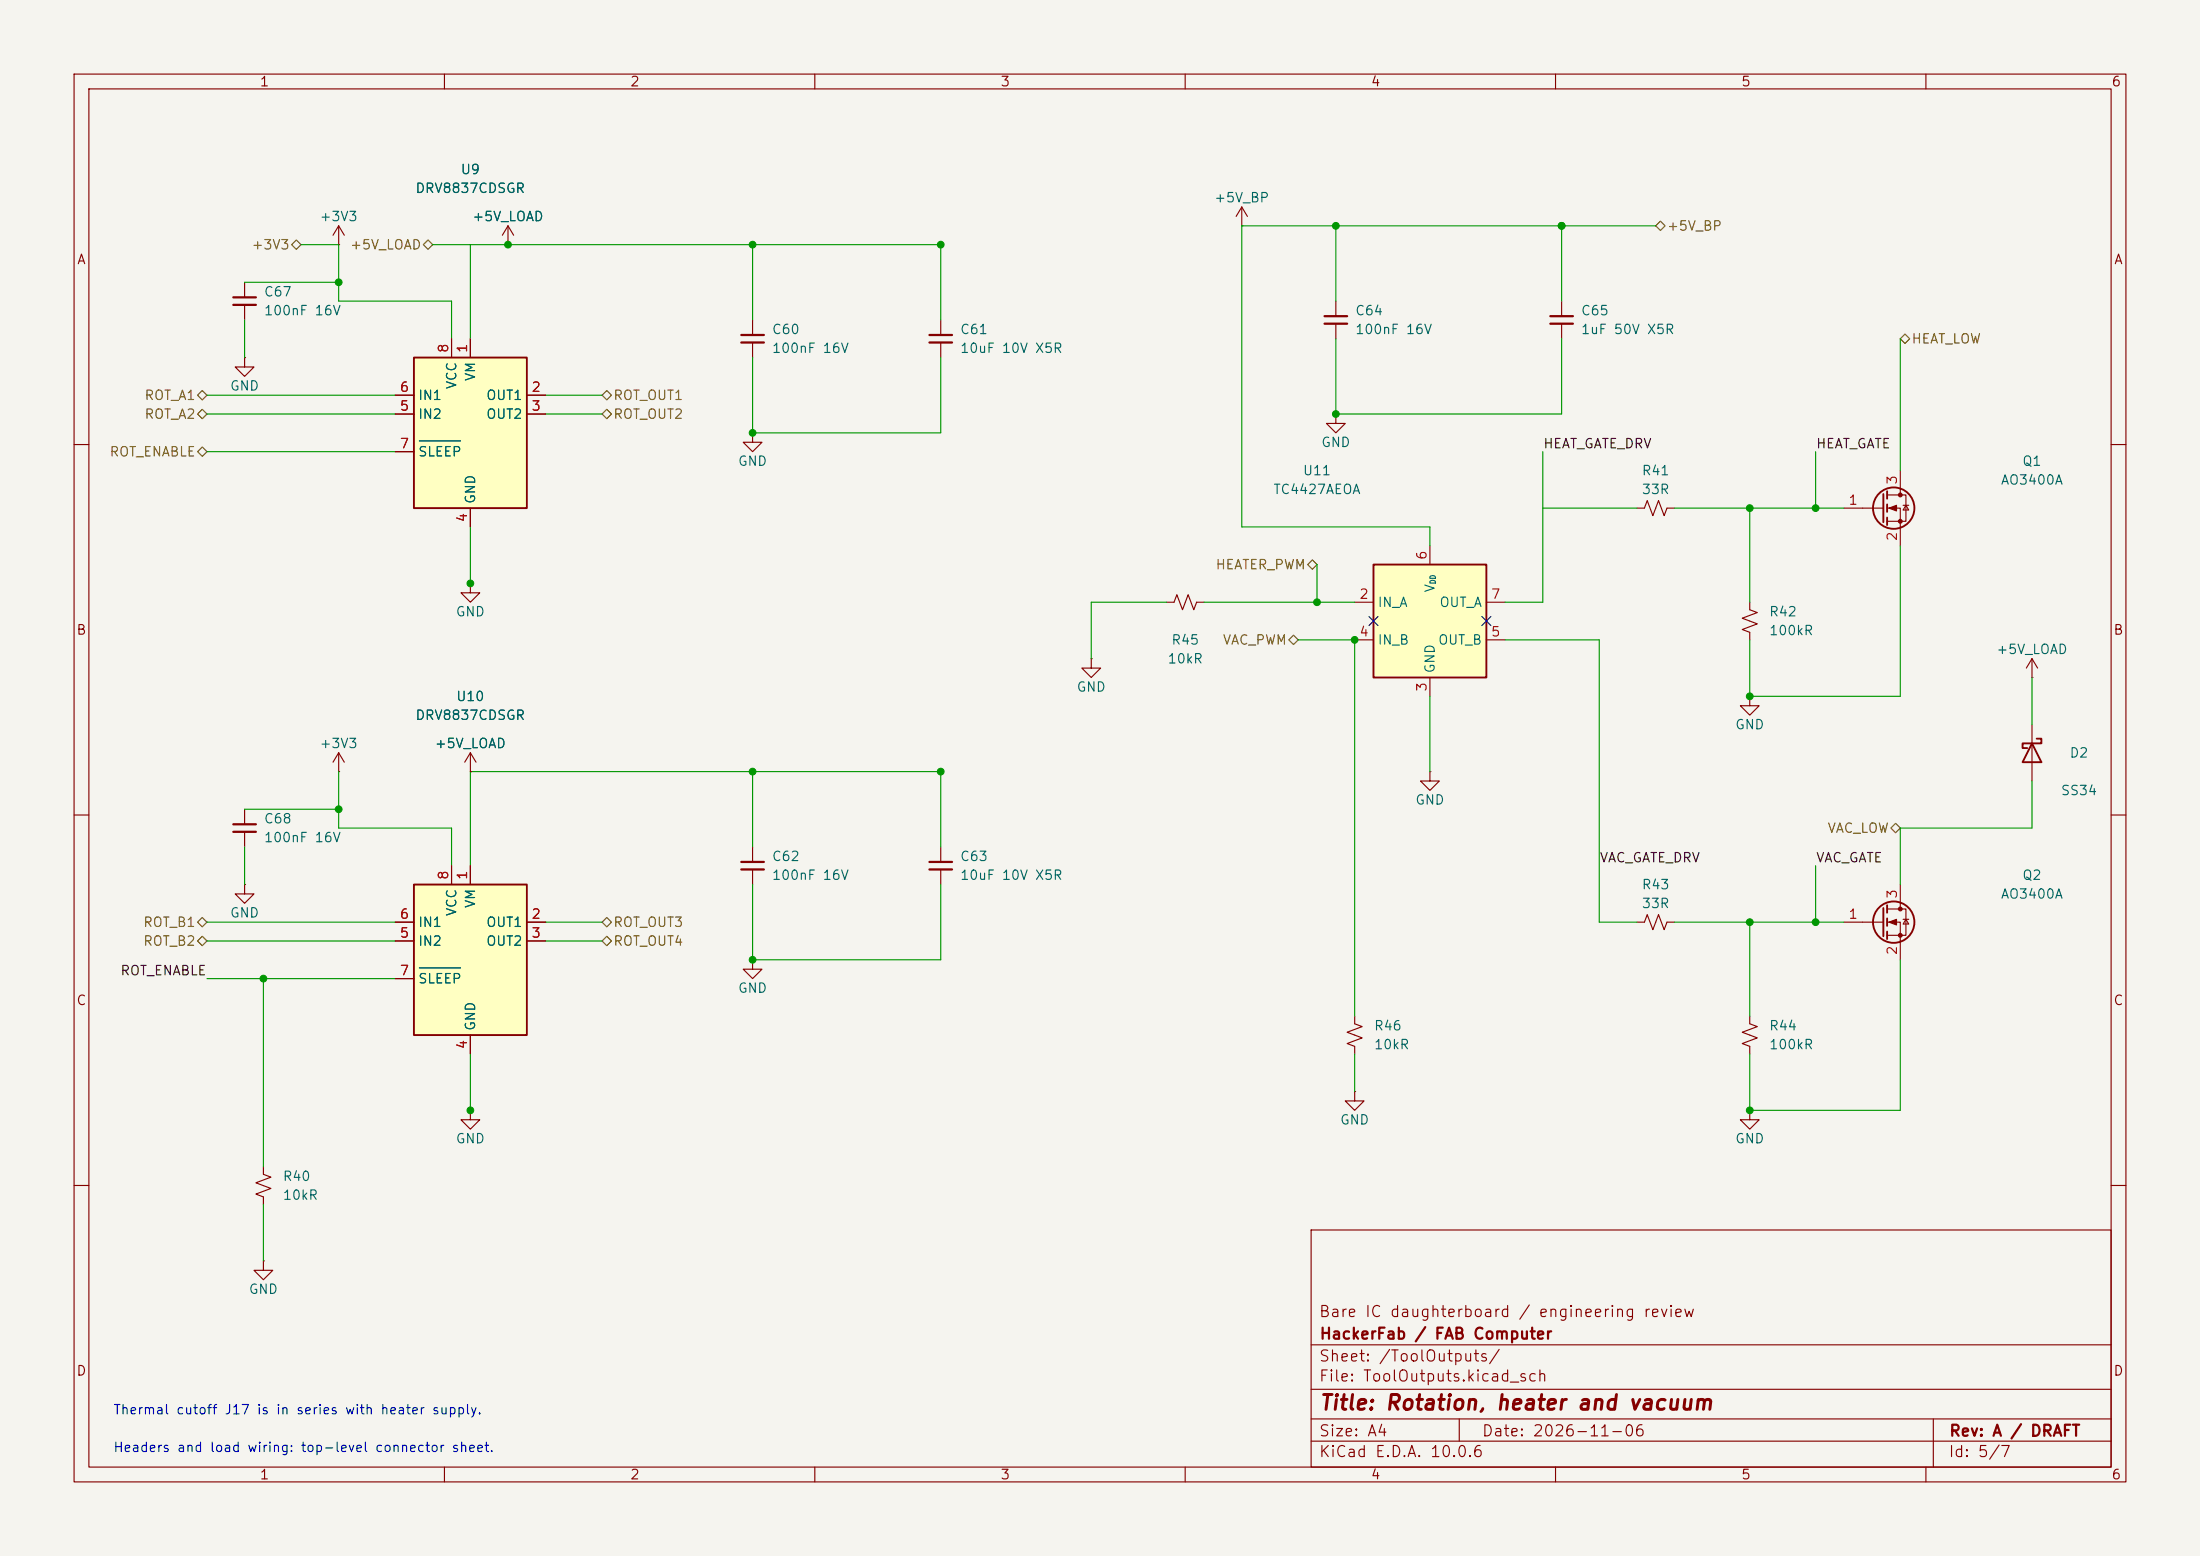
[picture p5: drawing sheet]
<svg xmlns="http://www.w3.org/2000/svg" width="297mm" height="210mm" viewBox="0 0 297 210" stroke-linecap="round" stroke-linejoin="round" font-family="sans-serif">
<path d="M0 0h297v210h-297z" fill="#f5f4ef" stroke="#f5f4ef" stroke-width=".14"/>
<g fill="none" stroke="#840000" stroke-width=".15">
<path d="M10 10h277v190h-277zM12 12h273v186h-273zM60 10v2M110 10v2M160 10v2M210 10v2M260 10v2M10 60h2M285 60h2M10 110h2M285 110h2M10 160h2"/>
<path d="M177 166h108v32h-108zM285 160h2M60 198v2M110 198v2M160 198v2M177 194.5h108M177 191.5h108M177 187.5h108M177 181.5h108M197 191.5v3M210 198v2M260 198v2"/>
<path d="M261 191.5v6.5"/>
</g>
<path d="M55.9 119.4h15.2v20.3h-15.2z" fill="#ffffc2"/>
<path d="M55.9 119.4h15.2v20.3h-15.2z" fill="none" stroke="#840000" stroke-width=".25"/>
<path d="M61 116.8v2.6M63.5 116.8v2.6M53.3 124.5h2.6M53.3 127h2.6M53.3 132.1h2.6M63.5 139.7v2.5M71.1 124.5h2.6M71.1 127h2.6" fill="none" stroke="#840000" stroke-width=".15"/>
<path d="M56.6 130.6h5.6" fill="none" stroke="#006464" stroke-width=".15"/>
<path d="M55.9 48.3h15.2v20.3h-15.2z" fill="#ffffc2"/>
<g fill="none" stroke="#840000" stroke-width=".25">
<path d="M55.9 48.3h15.2v20.3h-15.2zM254.3 66.7v3.8M254.8 66.3v1M254.8 68.1v1M254.8 69.9v1M275 99.7h.6v.6h-2.6v.7h.7M274.3 100.3l1.3 2.6h-2.6zM254.3 122.6v3.8M254.8 122.2v1M254.8 124v1M254.8 125.7v1"/>
<circle cx="255.7" cy="68.6" r="2.79"/>
<circle cx="255.7" cy="124.5" r="2.79"/>
</g>
<g fill="none" stroke="#840000" stroke-width=".15">
<path d="M33 38.1v2M45.7 33h.1M45.7 30.5v2.5M45.7 30.5l-.7 1.3M45.7 30.5l.8 1.3M68.6 33h.1M68.6 30.5l-.8 1.3M68.6 30.5l.7 1.3M68.6 30.5v2.5M167.6 30.5h.1M167.6 27.9l-.7 1.3M167.6 27.9l.8 1.3"/>
<path d="M167.6 27.9v2.6M33 48.3v1.2h1.3l-1.3 1.3-1.3-1.3h1.3M33 48.3h.1M33 41.1v2.1M53.3 53.3h2.6M53.3 55.9h2.6M61 45.7v2.6M63.5 45.7v2.6M71.1 53.3h2.6M71.1 55.9h2.6M101.6 58.4v1.3h1.3l-1.3 1.3-1.3-1.3h1.3M101.6 58.4h.1"/>
<path d="M101.6 43.2v2M101.6 46.2v2.1M127 43.2v2M127 46.2v2.1M180.3 55.9v1.3h1.3l-1.3 1.2-1.2-1.2h1.2M180.3 55.9h.1M180.3 40.6v2.1M180.3 43.7v2M210.8 40.6v2.1M210.8 43.7v2M53.3 61h2.6M63.5 78.7v1.3h1.3l-1.3 1.3-1.3-1.3h1.3"/>
<path d="M63.5 78.7h.1M63.5 68.6v2.5M221 68.6h1l.4-1 .7 2 .8-2 .8 2 .3-1h1.1M248.9 68.6h5.4M254.8 66.8h2.5v3.6h-2.5M254.8 68.6h1.7v5.1M256.5 63.5v3.3M256.9 68.2h.8M257.3 68.2l.4 .6h-.8zM147.3 88.9v1.3h1.3l-1.3 1.2-1.3-1.2h1.3M147.3 88.9h.1M157.5 81.3h1l.4-1 .7 2 .8-2 .8 2 .3-1h1.1"/>
<path d="M236.2 81.3v1l1 .4-2 .7 2 .8-2 .8 1 .3v1.1M236.2 94v1.3h1.3l-1.3 1.2-1.3-1.2h1.3M236.2 94h.1M274.3 91.4h.1M274.3 88.9v2.5M274.3 97.8v7.6M274.3 88.9l-.7 1.3M274.3 88.9l.8 1.3M33 119.4v1.3h1.3l-1.3 1.2-1.3-1.2h1.3M33 119.4h.1M33 109.2v2.1M33 112.3v2"/>
<path d="M45.7 104.1h.1M45.7 101.6l-.7 1.3M45.7 101.6l.8 1.3M45.7 101.6v2.5M63.5 104.1h.1M63.5 101.6v2.5M63.5 101.6l-.8 1.3M63.5 101.6l.8 1.3M101.6 114.3v2M101.6 117.3v2.1M127 114.3v2M127 117.3v2.1"/>
<path d="M193 104.1v1.3h1.3l-1.3 1.3-1.2-1.3h1.2M193 104.1h.1M256.5 119.4v3.3M101.6 129.5v1.3h1.3l-1.3 1.3-1.3-1.3h1.3M101.6 129.5h.1M182.9 137.2v1l1 .4-2 .7 2 .8-2 .7 1 .4v1M221 124.5h1l.4-1.1 .7 2.1 .8-2.1 .8 2.1 .3-1h1.1M236.2 137.2v1l1 .4-2 .7 2 .8-2 .7 1 .4v1M248.9 124.5h5.4M254.8 122.7h2.5v3.5h-2.5M254.8 124.5h1.7v5M256.9 124.1h.8"/>
<path d="M257.3 124.1l.4 .6h-.8zM35.6 157.5v1l1 .4-2.1 .7 2.1 .8-2.1 .8 1.1 .3v1.1M63.5 149.9v1.2h1.3l-1.3 1.3-1.3-1.3h1.3M63.5 149.9h.1M182.9 147.3v1.3h1.2l-1.2 1.3-1.3-1.3h1.3M182.9 147.3h.1M236.2 149.9v1.2h1.3l-1.3 1.3-1.3-1.3h1.3M236.2 149.9h.1M35.6 170.2v1.3h1.2l-1.2 1.2-1.3-1.2h1.3M35.6 170.2h.1"/>
</g>
<path d="M56.6 59.5h5.6" fill="none" stroke="#006464" stroke-width=".15"/>
<g fill="none" stroke="#840000" stroke-width=".3">
<path d="M31.5 40.1h3M31.5 41.1h3M100.1 45.2h3M100.1 46.2h3M125.5 45.2h3M125.5 46.2h3M178.8 42.7h3.1M178.8 43.7h3.1M209.3 42.7h3M209.3 43.7h3M31.5 111.3h3M31.5 112.3h3"/>
<path d="M100.1 116.3h3M100.1 117.3h3M125.5 116.3h3M125.5 117.3h3"/>
</g>
<g fill="#840000" stroke="#840000" stroke-width=".15">
<path d="M255 68.6l1-.4v.8z"/>
<path d="M255 124.5l1-.4v.7z"/>
<circle cx="256.5" cy="66.8" r=".25"/>
<circle cx="256.5" cy="70.4" r=".25"/>
<circle cx="256.5" cy="122.7" r=".25"/>
<circle cx="256.5" cy="126.2" r=".25"/>
</g>
<path d="M185.4 76.2h15.3v15.2h-15.3z" fill="#ffffc2"/>
<path d="M185.4 76.2h15.3v15.2h-15.3z" fill="none" stroke="#840000" stroke-width=".25"/>
<g fill="none" stroke="#840000" stroke-width=".15">
<path d="M68.6 33h.1M53.3 53.3h2.6M53.3 55.9h2.6M61 45.7v2.6M63.5 45.7v2.6M71.1 53.3h2.6M71.1 55.9h2.6M53.3 61h2.6M63.5 68.6v2.5M193 73.7v2.5M182.9 81.3h2.5M182.9 86.4h2.5"/>
<path d="M193 91.4v2.6M200.7 81.3h2.5M200.7 86.4h2.5M61 116.8v2.6M63.5 104.1h.1M63.5 116.8v2.6M53.3 124.5h2.6M53.3 127h2.6M53.3 132.1h2.6M63.5 139.7v2.5M71.1 124.5h2.6M71.1 127h2.6"/>
</g>
<g fill="none" stroke="#725600" stroke-width=".15">
<path d="M39.4 33l.6-.6 .6 .6-.6 .7zM57.1 33l.7-.6 .6 .6-.6 .7zM223.5 30.5l.7-.7 .6 .7-.6 .6zM26.7 55.9l.6-.7 .6 .7-.6 .6zM26.7 53.3l.6-.6 .6 .6-.6 .7zM81.3 53.3l.6-.6 .6 .6-.6 .7zM81.3 55.9l.6-.7 .6 .7-.6 .6zM256.5 45.7l.7-.6 .6 .6-.6 .7zM26.7 61l.6-.7 .6 .7-.6 .6zM176.5 76.2l.7-.6 .6 .6-.6 .6zM174 86.4l.6-.7 .7 .7-.7 .6zM255.3 111.8l.6-.7 .6 .7-.6 .6z"/>
<path d="M26.7 127l.6-.6 .6 .6-.6 .6zM26.7 124.5l.6-.7 .6 .7-.6 .6zM81.3 127l.6-.6 .6 .6-.6 .6zM81.3 124.5l.6-.7 .6 .7-.6 .6z"/>
</g>
<g fill="none" stroke="#009600" stroke-width=".15">
<path d="M33 38.1h12.7M40.6 33h5.1v7.6h15.3v5.1M58.4 33h68.6v10.2M63.5 33v12.7M101.6 33v10.2M180.3 30.5v10.1M210.8 30.5v10.1M223.5 30.5h-55.9v40.6h25.4v2.6M27.9 53.3h25.4M27.9 55.9h25.4M33 43.2v5.1M73.7 53.3h7.6"/>
<path d="M73.7 55.9h7.6M101.6 48.3v10.1h25.4v-10.1M180.3 45.7v10.2h30.5v-10.2M256.5 45.7v17.8M27.9 61h25.4M63.5 71.1v7.6M177.8 76.2v5.1M208.3 68.6h12.7M208.3 61v20.3h-5.1M226.1 68.6h22.8M236.2 68.6v12.7M245.1 61v7.6"/>
<path d="M256.5 73.7v20.3h-20.3v-7.6M157.5 81.3h-10.2v7.6M162.6 81.3h20.3M175.3 86.4h7.6v50.8M193 94v10.1M203.2 86.4h12.7v38.1h5.1M274.3 91.4v6.4M33 114.3v5.1M33 109.2h12.7M45.7 104.1v7.7h15.3v5M101.6 119.4v10.1h25.4v-10.1M101.6 104.1v10.2"/>
<path d="M127 114.3v-10.2h-63.5v12.7M245.1 116.8v7.7M274.3 105.4v6.4h-17.8v7.6M27.9 132.1h25.4M27.9 124.5h25.4M27.9 127h25.4M35.6 132.1v25.4M73.7 124.5h7.6M73.7 127h7.6M226.1 124.5h22.8M236.2 124.5v12.7M256.5 129.5v20.4h-20.3v-7.7"/>
<path d="M63.5 142.2v7.7M182.9 142.2v5.1M35.6 162.6v7.6"/>
</g>
<path d="M184.8 83.2l1.2 1.2M186 83.2l-1.2 1.2M200.1 83.2l1.2 1.2M201.3 83.2l-1.2 1.2" fill="none" stroke="#000084" stroke-width=".15"/>
<path d="M56.6 59.5h5.6M56.6 130.6h5.6" fill="none" stroke="#006464" stroke-width=".15"/>
<g fill="#009600" stroke="#009600" stroke-width=".14">
<circle cx="68.6" cy="33" r=".46"/>
<circle cx="101.6" cy="58.4" r=".46"/>
<circle cx="45.7" cy="38.1" r=".46"/>
<circle cx="63.5" cy="78.7" r=".46"/>
<circle cx="35.6" cy="132.1" r=".46"/>
<circle cx="63.5" cy="149.9" r=".46"/>
<circle cx="45.7" cy="109.2" r=".46"/>
<circle cx="245.1" cy="68.6" r=".46"/>
<circle cx="236.2" cy="68.6" r=".46"/>
<circle cx="245.1" cy="124.5" r=".46"/>
<circle cx="236.2" cy="94" r=".46"/>
<circle cx="236.2" cy="124.5" r=".46"/>
<circle cx="236.2" cy="149.9" r=".46"/>
<circle cx="210.8" cy="30.5" r=".46"/>
<circle cx="180.3" cy="30.5" r=".46"/>
<circle cx="180.3" cy="55.9" r=".46"/>
<circle cx="182.9" cy="86.4" r=".46"/>
<circle cx="177.8" cy="81.3" r=".46"/>
<circle cx="127" cy="33" r=".46"/>
<circle cx="101.6" cy="33" r=".46"/>
<circle cx="101.6" cy="104.1" r=".46"/>
<circle cx="101.6" cy="129.5" r=".46"/>
<circle cx="127" cy="104.1" r=".46"/>
</g>
<text font-size="2" fill="#840000" x="178" y="190.8">Title: Rotation, heater and vacuum</text>
<g font-size="1.5" fill="#840000">
<text x="178" y="178.1">Bare IC daughterboard / engineering review</text>
<text x="178" y="184.1">Sheet: /ToolOutputs/</text>
<text x="178" y="181.1">HackerFab / FAB Computer</text>
<text x="178" y="186.8">File: ToolOutputs.kicad_sch</text>
<text x="178" y="197">KiCad E.D.A. 10.0.6</text>
<text x="178" y="194.2">Size: A4</text>
<text x="200" y="194.2">Date: 2026-11-06</text>
<text x="263" y="197">Id: 5/7</text>
<text x="263" y="194.2">Rev: A / DRAFT</text>
</g>
<g font-size="1.3" fill="#840000">
<text x="35" y="12">1</text>
<text x="85" y="12">2</text>
<text x="135" y="12">3</text>
<text x="185" y="12">4</text>
<text x="235" y="12">5</text>
<text x="285" y="12">6</text>
<text x="10.3" y="36">A</text>
<text x="285.3" y="36">A</text>
<text x="10.2" y="86">B</text>
<text x="285.2" y="86">B</text>
<text x="10.2" y="136">C</text>
<text x="285.2" y="136">C</text>
<text x="10.2" y="186">D</text>
<text x="285.2" y="186">D</text>
<text x="35" y="200">1</text>
<text x="85" y="200">2</text>
<text x="135" y="200">3</text>
<text x="185" y="200">4</text>
<text x="235" y="200">5</text>
<text x="285" y="200">6</text>
</g>
<g font-size="1.3" fill="#006464">
<text x="62.1" y="23.8">U9</text>
<text x="56" y="26.4">DRV8837CDSGR</text>
<text x="163.8" y="27.6">+5V_BP</text>
<text x="43.1" y="30.2">+3V3</text>
<text x="63.7" y="30.2">+5V_LOAD</text>
<text x="35.5" y="40.3">C67</text>
<text x="35.5" y="42.9">100nF 16V</text>
<text x="104.1" y="45.4">C60</text>
<text x="104.1" y="48">100nF 16V</text>
<text x="129.5" y="45.4">C61</text>
<text x="129.5" y="48">10uF 10V X5R</text>
<text x="182.9" y="42.9">C64</text>
<text x="182.9" y="45.4">100nF 16V</text>
<text x="213.3" y="42.9">C65</text>
<text x="213.3" y="45.4">1uF 50V X5R</text>
<text x="31" y="53">GND</text>
<text x="61.9" y="52.6" transform="rotate(-90 61.9 52.6)">VCC</text>
<text x="64.5" y="51.5" transform="rotate(-90 64.5 51.5)">VM</text>
<text x="56.4" y="56.8">IN2</text>
<text x="56.4" y="54.3">IN1</text>
<text x="65.5" y="54.3">OUT1</text>
<text x="65.5" y="56.8">OUT2</text>
<text x="56.4" y="61.9">SLEEP</text>
<text x="99.5" y="63.2">GND</text>
<text x="175.8" y="64.5">U11</text>
<text x="178.3" y="60.7">GND</text>
<text x="221.5" y="64.5">R41</text>
<text x="270" y="65.7">AO3400A</text>
<text x="272.9" y="63.2">Q1</text>
<text x="64.5" y="68.1" transform="rotate(-90 64.5 68.1)">GND</text>
<text x="171.8" y="67">TC4427AEOA</text>
<text x="221.5" y="67">33R</text>
<text x="61.4" y="83.5">GND</text>
<text x="185.9" y="82.2">IN_A</text>
<text x="194" y="80.1" transform="rotate(-90 194 80.1)">V</text>
<text x="194.2" y="82.2">OUT_A</text>
<text x="238.7" y="83.5">R42</text>
<text x="157.5" y="89.9">10kR</text>
<text x="158" y="87.3">R45</text>
<text x="185.9" y="87.3">IN_B</text>
<text x="194.1" y="87.3">OUT_B</text>
<text x="238.7" y="86.1">100kR</text>
<text x="269.4" y="88.6">+5V_LOAD</text>
<text x="61.5" y="94.9">U10</text>
<text x="145.3" y="93.7">GND</text>
<text x="194" y="91" transform="rotate(-90 194 91)">GND</text>
<text x="43.1" y="101.3">+3V3</text>
<text x="56" y="97.5">DRV8837CDSGR</text>
<text x="58.6" y="101.3">+5V_LOAD</text>
<text x="234.2" y="98.8">GND</text>
<text x="278.1" y="107.6">SS34</text>
<text x="279.3" y="102.6">D2</text>
<text x="35.5" y="111.5">C68</text>
<text x="35.5" y="114">100nF 16V</text>
<text x="191" y="108.9">GND</text>
<text x="104.1" y="116.5">C62</text>
<text x="104.1" y="119.1">100nF 16V</text>
<text x="129.5" y="116.5">C63</text>
<text x="129.5" y="119.1">10uF 10V X5R</text>
<text x="272.9" y="119.1">Q2</text>
<text x="31" y="124.2">GND</text>
<text x="56.4" y="125.4">IN1</text>
<text x="61.9" y="123.7" transform="rotate(-90 61.9 123.7)">VCC</text>
<text x="64.5" y="122.7" transform="rotate(-90 64.5 122.7)">VM</text>
<text x="65.5" y="125.4">OUT1</text>
<text x="221.5" y="120.3">R43</text>
<text x="221.5" y="122.9">33R</text>
<text x="270" y="121.6">AO3400A</text>
<text x="56.4" y="128">IN2</text>
<text x="65.5" y="128">OUT2</text>
<text x="56.4" y="133">SLEEP</text>
<text x="99.5" y="134.3">GND</text>
<text x="64.5" y="139.2" transform="rotate(-90 64.5 139.2)">GND</text>
<text x="185.4" y="139.4">R46</text>
<text x="185.4" y="141.9">10kR</text>
<text x="238.7" y="139.4">R44</text>
<text x="238.7" y="141.9">100kR</text>
<text x="61.4" y="154.6">GND</text>
<text x="180.8" y="152.1">GND</text>
<text x="234.2" y="154.6">GND</text>
<text x="38.1" y="159.7">R40</text>
<text x="38.1" y="162.3">10kR</text>
<text x="33.5" y="175">GND</text>
</g>
<g font-size="1.3" fill="#725600">
<text x="33.9" y="34">+3V3</text>
<text x="47.2" y="34">+5V_LOAD</text>
<text x="225" y="31.4">+5V_BP</text>
<text x="258" y="46.7">HEAT_LOW</text>
<text x="19.4" y="56.8">ROT_A2</text>
<text x="19.4" y="54.3">ROT_A1</text>
<text x="82.7" y="54.3">ROT_OUT1</text>
<text x="82.7" y="56.8">ROT_OUT2</text>
<text x="14.7" y="61.9">ROT_ENABLE</text>
<text x="164" y="77.2">HEATER_PWM</text>
<text x="165" y="87.3">VAC_PWM</text>
<text x="246.6" y="112.7">VAC_LOW</text>
<text x="19.2" y="125.4">ROT_B1</text>
<text x="82.7" y="125.4">ROT_OUT3</text>
<text x="19.2" y="128">ROT_B2</text>
<text x="82.7" y="128">ROT_OUT4</text>
</g>
<g font-size="1.3" fill="#a90000">
<text x="60.8" y="47.7" transform="rotate(-90 60.8 47.7)">8</text>
<text x="63.4" y="47.7" transform="rotate(-90 63.4 47.7)">1</text>
<text x="53.9" y="53.2">6</text>
<text x="71.7" y="53.2">2</text>
<text x="53.9" y="55.7">5</text>
<text x="71.7" y="55.7">3</text>
<text x="53.9" y="60.8">7</text>
<text x="256.4" y="65.5" transform="rotate(-90 256.4 65.5)">3</text>
<text x="63.4" y="70.6" transform="rotate(-90 63.4 70.6)">4</text>
<text x="249.5" y="68.4">1</text>
<text x="192.9" y="75.7" transform="rotate(-90 192.9 75.7)">6</text>
<text x="256.4" y="73.1" transform="rotate(-90 256.4 73.1)">2</text>
<text x="183.4" y="81.1">2</text>
<text x="201.2" y="81.1">7</text>
<text x="183.4" y="86.2">4</text>
<text x="201.2" y="86.2">5</text>
<text x="192.9" y="93.4" transform="rotate(-90 192.9 93.4)">3</text>
<text x="60.8" y="118.8" transform="rotate(-90 60.8 118.8)">8</text>
<text x="63.4" y="118.8" transform="rotate(-90 63.4 118.8)">1</text>
<text x="53.9" y="124.3">6</text>
<text x="71.7" y="124.3">2</text>
<text x="249.5" y="124.3">1</text>
<text x="256.4" y="121.4" transform="rotate(-90 256.4 121.4)">3</text>
<text x="53.9" y="126.9">5</text>
<text x="53.9" y="131.9">7</text>
<text x="71.7" y="126.9">3</text>
<text x="256.4" y="129" transform="rotate(-90 256.4 129)">2</text>
<text x="63.4" y="141.7" transform="rotate(-90 63.4 141.7)">4</text>
</g>
<g font-size="1.3" fill="#0f0f0f">
<text x="208.3" y="60.8">HEAT_GATE_DRV</text>
<text x="245.1" y="60.8">HEAT_GATE</text>
<text x="215.9" y="116.7">VAC_GATE_DRV</text>
<text x="245.1" y="116.7">VAC_GATE</text>
<text x="16.2" y="132">ROT_ENABLE</text>
</g>
<g font-size="1.3" fill="#0000c2">
<text x="15.2" y="191.2">Thermal cutoff J17 is in series with heater supply.</text>
<text x="15.2" y="196.3">Headers and load wiring: top-level connector sheet.</text>
</g>
<text font-size=".8" fill="#006464" x="194" y="78.9" transform="rotate(-90 194 78.9)">DD</text>
</svg>
